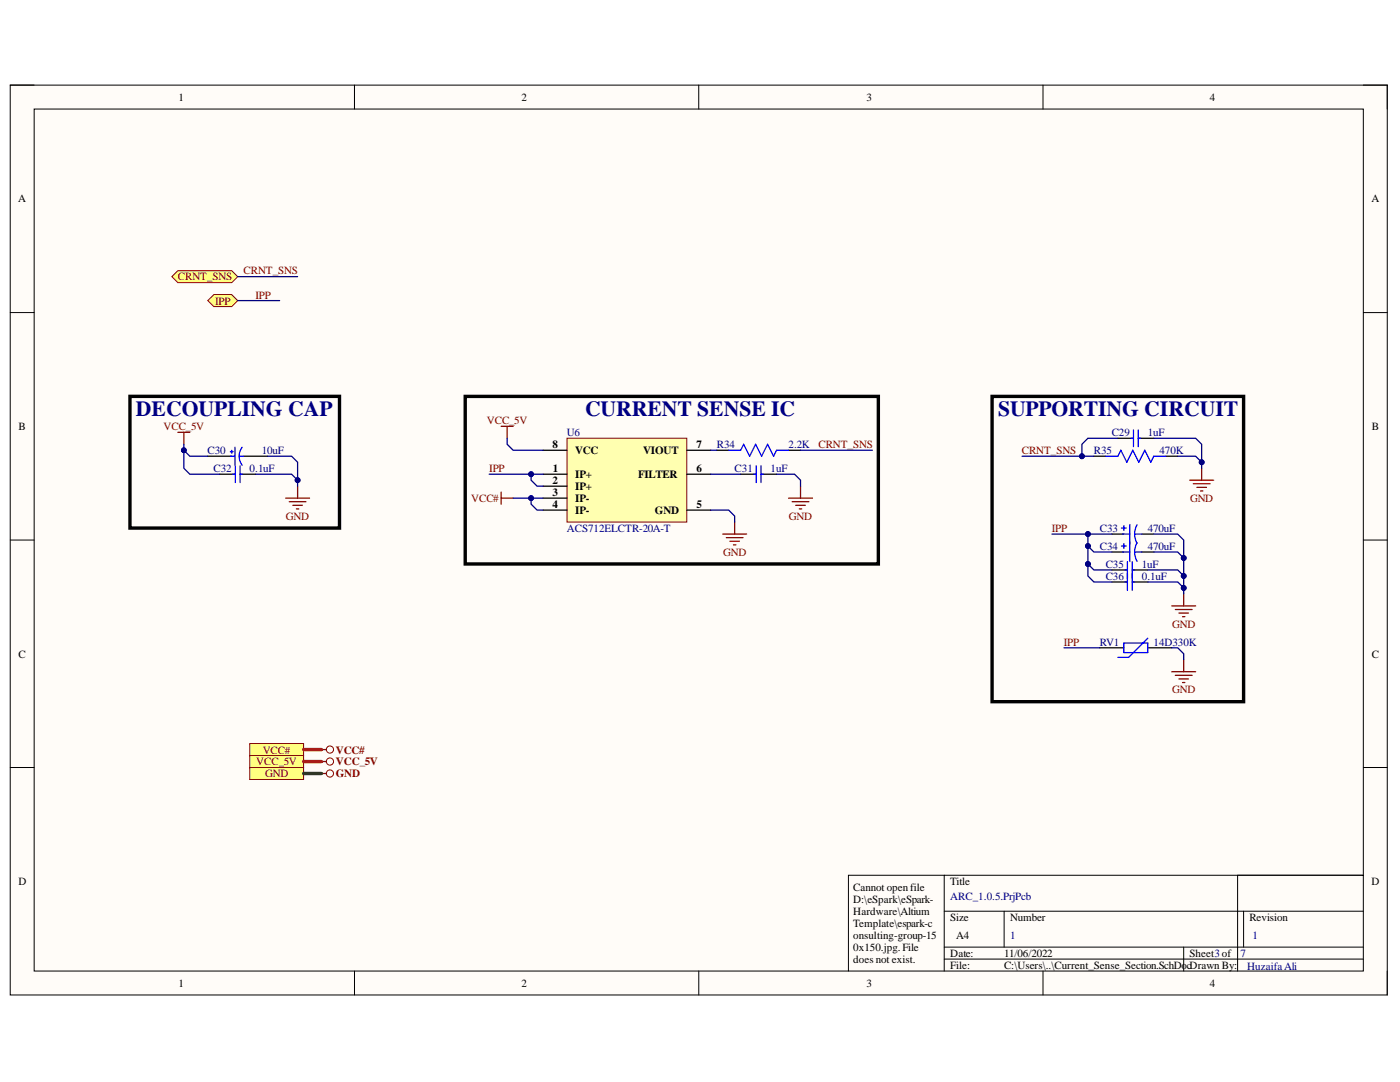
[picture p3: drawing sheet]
<svg xmlns="http://www.w3.org/2000/svg" width="279mm" height="216mm" viewBox="0 0 279 216" stroke-linecap="round" stroke-linejoin="round" font-family="sans-serif">
<path d="M2 17h274.9v181.5h-274.9z" fill-rule="evenodd" fill="#fffcf8"/>
<path d="M2 17h274.9v181.5h-274.9z" fill="none" stroke="#000" stroke-width=".2"/>
<path d="M6.8 21.8h265.3v172h-265.3z" fill-rule="evenodd" fill="#fffcf8"/>
<g fill="none" stroke="#000" stroke-width=".2">
<path d="M2 17h4.8M70.7 17v4.8M139.4 17v4.8M208.2 17v4.8M272.1 17h4.8v4.8M6.8 21.8h265.3v172h-265.3zM2 62.4h4.8M272.1 62.4h4.8M2 107.8h4.8M272.1 107.8h4.8M2 153.1h4.8M272.1 153.1h4.8"/>
<path d="M188.4 174.6v19.2M247 174.6v19.2M272.1 174.6h-102.8v19.2M70.7 193.8v4.7M139.5 193.8v4.7M188.4 181.8h83.7M188.4 189h83.7M188.4 191.4h83.7M200.4 181.8v7.2M208.2 193.8v4.7M236.2 189v4.8M248.2 181.8v7.2"/>
<path d="M276.9 193.8v4.7"/>
</g>
<path d="M113.2 87.5h23.9v16.7h-23.9z" fill-rule="evenodd" fill="#ffffb0"/>
<path d="M113.2 87.5h23.9v16.7h-23.9z" fill="none" stroke="#800000" stroke-width=".2"/>
<g fill="none" stroke="#000" stroke-width=".25">
<path d="M41.5 91h4.7M43.9 94.6h3.1M47.9 94.6h3.1M48.6 91h4.8M108.4 94.6h4.8M108.4 99.4h4.8M108.4 89.8h4.8M108.4 97h4.8M137.1 94.6h4.7M137.1 89.8h4.7M143 89.8h2.4M147.8 94.6h3.1"/>
<path d="M151.9 94.6h3.1M157.4 89.8h2.4M218.3 91h2.4M223.1 87.5h3.1M227.2 87.5h3.1M232.7 91h2.3M108.4 101.8h4.8M137.1 101.8h4.7M221.9 106.6h2.4M221.9 110.1h2.4M221.9 113.7h3.1M221.9 116.1h3.1"/>
<path d="M226 113.7h3.1M226 116.1h3.1M227.9 106.6h2.4M227.9 110.1h2.4M219.5 129.3h4.8M229.1 129.3h4.7"/>
</g>
<g fill="none" stroke="#800000" stroke-width=".25">
<path d="M35.5 86.3h2.4M36.7 86.3v2.3M57 99.4h4.8M59.4 97v2.4M100 85.1h2.4M100 99.4h2.4M100 98.2v2.4M101.2 85.1v2.4M157.4 99.4h4.8M159.8 97v2.4M237.4 95.8h4.8M238.1 96.5h3.4"/>
<path d="M238.9 97.2h1.9M239.6 98h.5M239.8 93.4v2.4M57.7 100.1h3.4M58.4 100.8h1.9M59.2 101.5h.4M144.2 106.6h4.8M144.9 107.3h3.4M145.7 108h1.9M146.4 108.7h.5M146.6 104.2v2.4M158.1 100.1h3.3"/>
<path d="M158.8 100.8h1.9M159.5 101.5h.5M236.2 118.5v2.4M233.8 120.9h4.8M233.8 134h4.8M234.6 121.6h3.3M234.6 134.8h3.3M235.3 122.3h1.9M235.3 135.5h1.9M236 123h.5M236 136.2h.5M236.2 131.6v2.4"/>
</g>
<g fill="none" stroke="#00f" stroke-width=".25">
<path d="M45.9 90.1h.6M46 91h.9M46.2 89.8v.6M46.5 94.6h.5M46.9 89.2v3.6M47 92.9v3.4M47.7 91h.9M47.9 94.6h.5M47.9 92.9v3.4M48.3 89.2a2.98 2.98 0 0 0 0 3.6M145.4 89.8h2.4l.6-1.2 1.2 2.4 1.2-2.4 1.2 2.4 1.2-2.4 1.2 2.4 .6-1.2h2.4M150.4 94.6h.5"/>
<path d="M150.9 92.9v3.4M151.9 92.9v3.4M151.9 94.6h.5M220.7 91h2.4l.6-1.2 1.2 2.4 1.2-2.4 1.2 2.4 1.2-2.4 1.2 2.4 .6-1.2h2.4M225.7 87.5h.5M226.2 85.8v3.3M227.2 85.8v3.3M227.2 87.5h.4M223.8 105.4h1M223.8 109h1M224 106.6h1.5M224 110.1h1.5"/>
<path d="M224.3 104.9v.9M224.3 108.5v.9M224.5 113.7h.5M224.5 116.1h.5M225 112.1v5.7M225.5 104.7v7.4M226 112.1v5.7M226 113.7h.4M226 116.1h.4M226.4 106.6l.2 1.1 .3 .7M226.4 110.1l.1 .8 .4 1.1M226.4 106.6h1.5"/>
<path d="M226.4 110.1h1.5M226.9 104.7l-.3 .7-.2 1.2M226.9 108.3l-.4 1.1-.1 .7M224.3 128.3h4.8v1.9h-4.8zM229.1 127.3l-3.9 3.9h-2.1"/>
</g>
<path d="M34.3 55.2l1.2-1.2h10.7l1.2 1.2-1.2 1.2h-10.7z" fill-rule="evenodd" fill="#ffff80"/>
<path d="M34.3 55.2l1.2-1.2h10.7l1.2 1.2-1.2 1.2h-10.7z" fill="none" stroke="#800000" stroke-width=".2"/>
<path d="M41.5 60l1.2-1.2h3.5l1.2 1.2-1.2 1.2h-3.5z" fill-rule="evenodd" fill="#ffff80"/>
<path d="M41.5 60l1.2-1.2h3.5l1.2 1.2-1.2 1.2h-3.5z" fill="none" stroke="#800000" stroke-width=".2"/>
<path d="M25.9 79.1h41.9v26.3h-41.9zM92.8 79.1h82.5v33.4h-82.5zM198 79.1h50.2v60.9h-50.2z" fill="none" stroke="#000" stroke-width=".68"/>
<path d="M97.6 94.6h10.8M101.2 87.5v1.1l1.2 1.2h6" fill="none" stroke="#000080" stroke-width=".25"/>
<circle cx="106" cy="94.6" r=".48" fill="#000080"/>
<circle cx="106" cy="94.6" r=".48" fill="none" stroke="#000080" stroke-width=".2"/>
<path d="M106 94.6v1.2l1.2 1.2h1.2" fill="none" stroke="#000080" stroke-width=".25"/>
<circle cx="106" cy="94.6" r=".48" fill="#000080"/>
<circle cx="106" cy="94.6" r=".48" fill="none" stroke="#000080" stroke-width=".2"/>
<path d="M106 99.4v1.2l1.2 1.2h1.2M141.8 94.6h6M155 94.6h3.6l1.2 1.2v1.2" fill="none" stroke="#000080" stroke-width=".25"/>
<circle cx="106" cy="99.4" r=".48" fill="#000080"/>
<circle cx="106" cy="99.4" r=".48" fill="none" stroke="#000080" stroke-width=".2"/>
<path d="M102.4 99.4h6" fill="none" stroke="#000080" stroke-width=".25"/>
<circle cx="106" cy="99.4" r=".48" fill="#000080"/>
<circle cx="106" cy="99.4" r=".48" fill="none" stroke="#000080" stroke-width=".2"/>
<path d="M141.8 89.8h1.2M159.8 89.8h14.3M235 91h3.6l1.2 1.2v1.2M141.8 101.8h3.6l1.2 1.2v1.2" fill="none" stroke="#000080" stroke-width=".25"/>
<circle cx="239.8" cy="92.2" r=".48" fill="#000080"/>
<circle cx="239.8" cy="92.2" r=".48" fill="none" stroke="#000080" stroke-width=".2"/>
<path d="M223.1 87.5h-6l-1.2 1.1v2.4" fill="none" stroke="#000080" stroke-width=".25"/>
<circle cx="215.9" cy="91" r=".48" fill="#000080"/>
<circle cx="215.9" cy="91" r=".48" fill="none" stroke="#000080" stroke-width=".2"/>
<path d="M230.3 87.5h8.3l1.2 1.1v3.6" fill="none" stroke="#000080" stroke-width=".25"/>
<circle cx="239.8" cy="92.2" r=".48" fill="#000080"/>
<circle cx="239.8" cy="92.2" r=".48" fill="none" stroke="#000080" stroke-width=".2"/>
<path d="M36.7 88.6v1.2l1.2 1.2h3.6" fill="none" stroke="#000080" stroke-width=".25"/>
<circle cx="36.7" cy="89.8" r=".48" fill="#000080"/>
<circle cx="36.7" cy="89.8" r=".48" fill="none" stroke="#000080" stroke-width=".2"/>
<path d="M36.7 89.8v3.6l1.2 1.2h6" fill="none" stroke="#000080" stroke-width=".25"/>
<circle cx="36.7" cy="89.8" r=".48" fill="#000080"/>
<circle cx="36.7" cy="89.8" r=".48" fill="none" stroke="#000080" stroke-width=".2"/>
<path d="M51 94.6h7.2l1.2 1.2" fill="none" stroke="#000080" stroke-width=".25"/>
<circle cx="59.4" cy="95.8" r=".48" fill="#000080"/>
<circle cx="59.4" cy="95.8" r=".48" fill="none" stroke="#000080" stroke-width=".2"/>
<path d="M53.4 91h4.8l1.2 1.2v4.8" fill="none" stroke="#000080" stroke-width=".25"/>
<circle cx="59.4" cy="95.8" r=".48" fill="#000080"/>
<circle cx="59.4" cy="95.8" r=".48" fill="none" stroke="#000080" stroke-width=".2"/>
<path d="M204 91h14.3" fill="none" stroke="#000080" stroke-width=".25"/>
<circle cx="215.9" cy="91" r=".48" fill="#000080"/>
<circle cx="215.9" cy="91" r=".48" fill="none" stroke="#000080" stroke-width=".2"/>
<path d="M229.1 113.7h5.9l1.2 1.2" fill="none" stroke="#000080" stroke-width=".25"/>
<circle cx="236.2" cy="114.9" r=".48" fill="#000080"/>
<circle cx="236.2" cy="114.9" r=".48" fill="none" stroke="#000080" stroke-width=".2"/>
<path d="M229.1 116.1h5.9l1.2 1.2" fill="none" stroke="#000080" stroke-width=".25"/>
<circle cx="236.2" cy="117.3" r=".48" fill="#000080"/>
<circle cx="236.2" cy="117.3" r=".48" fill="none" stroke="#000080" stroke-width=".2"/>
<path d="M230.3 110.1h4.7l1.2 1.2" fill="none" stroke="#000080" stroke-width=".25"/>
<circle cx="236.2" cy="111.3" r=".48" fill="#000080"/>
<circle cx="236.2" cy="111.3" r=".48" fill="none" stroke="#000080" stroke-width=".2"/>
<path d="M230.3 106.6h4.7l1.2 1.2v10.7" fill="none" stroke="#000080" stroke-width=".25"/>
<circle cx="236.2" cy="117.3" r=".48" fill="#000080"/>
<circle cx="236.2" cy="117.3" r=".48" fill="none" stroke="#000080" stroke-width=".2"/>
<circle cx="236.2" cy="114.9" r=".48" fill="#000080"/>
<circle cx="236.2" cy="114.9" r=".48" fill="none" stroke="#000080" stroke-width=".2"/>
<circle cx="236.2" cy="111.3" r=".48" fill="#000080"/>
<circle cx="236.2" cy="111.3" r=".48" fill="none" stroke="#000080" stroke-width=".2"/>
<path d="M217.1 109v5.9l1.2 1.2h3.6" fill="none" stroke="#000080" stroke-width=".25"/>
<circle cx="217.1" cy="112.5" r=".48" fill="#000080"/>
<circle cx="217.1" cy="112.5" r=".48" fill="none" stroke="#000080" stroke-width=".2"/>
<circle cx="217.1" cy="109" r=".48" fill="#000080"/>
<circle cx="217.1" cy="109" r=".48" fill="none" stroke="#000080" stroke-width=".2"/>
<path d="M217.1 112.5l1.2 1.2h3.6" fill="none" stroke="#000080" stroke-width=".25"/>
<circle cx="217.1" cy="112.5" r=".48" fill="#000080"/>
<circle cx="217.1" cy="112.5" r=".48" fill="none" stroke="#000080" stroke-width=".2"/>
<path d="M217.1 106.6v2.4l1.2 1.1h3.6" fill="none" stroke="#000080" stroke-width=".25"/>
<circle cx="217.1" cy="109" r=".48" fill="#000080"/>
<circle cx="217.1" cy="109" r=".48" fill="none" stroke="#000080" stroke-width=".2"/>
<circle cx="217.1" cy="106.6" r=".48" fill="#000080"/>
<circle cx="217.1" cy="106.6" r=".48" fill="none" stroke="#000080" stroke-width=".2"/>
<path d="M47.4 55.2h12M209.9 106.6h12M212.3 129.3h7.2M233.8 129.3h1.2l1.2 1.2v1.1" fill="none" stroke="#000080" stroke-width=".25"/>
<circle cx="217.1" cy="106.6" r=".48" fill="#000080"/>
<circle cx="217.1" cy="106.6" r=".48" fill="none" stroke="#000080" stroke-width=".2"/>
<path d="M47.4 60h8.4" fill="none" stroke="#000080" stroke-width=".25"/>
<path d="M49.8 153.1h10.8v2.4h-10.8z" fill-rule="evenodd" fill="#ffff80"/>
<g fill="none" stroke="#800000" stroke-width=".2">
<path d="M49.8 153.1h10.8v2.4h-10.8z"/>
<circle cx="65.8" cy="154.3" r=".72"/>
</g>
<path d="M64.2 154.3h.9" fill="none" stroke="#800000" stroke-width=".25"/>
<path d="M49.8 150.8h10.8v2.3h-10.8z" fill-rule="evenodd" fill="#ffff80"/>
<g fill="none" stroke="#800000" stroke-width=".2">
<path d="M49.8 150.8h10.8v2.3h-10.8z"/>
<circle cx="65.8" cy="152" r=".72"/>
</g>
<path d="M64.2 152h.9" fill="none" stroke="#800000" stroke-width=".25"/>
<path d="M60.6 154.3h3.6" fill="none" stroke="#274e13" stroke-width=".68"/>
<path d="M60.6 152h3.6" fill="none" stroke="#f00" stroke-width=".68"/>
<path d="M49.8 148.4h10.8v2.4h-10.8z" fill-rule="evenodd" fill="#ffff80"/>
<g fill="none" stroke="#800000" stroke-width=".2">
<path d="M49.8 148.4h10.8v2.4h-10.8z"/>
<circle cx="65.8" cy="149.6" r=".72"/>
</g>
<path d="M64.2 149.6h.9" fill="none" stroke="#800000" stroke-width=".25"/>
<path d="M60.6 149.6h3.6" fill="none" stroke="#f00" stroke-width=".68"/>
<g font-size="4.3" fill="#000080">
<text x="27.1" y="83">DECOUPLING CAP</text>
<text x="116.8" y="83">CURRENT SENSE IC</text>
<text x="199.2" y="83">SUPPORTING CIRCUIT</text>
</g>
<g font-size="2.2">
<text x="35.6" y="20.1">1</text>
<text x="104.1" y="20.1">2</text>
<text x="172.9" y="20.1">3</text>
<text x="241.5" y="20.1">4</text>
<text x="3.6" y="40.4">A</text>
<text x="273.7" y="40.4">A</text>
<text x="3.7" y="85.8">B</text>
<text x="110.3" y="89.4">8</text>
<text x="139" y="89.4">7</text>
<text x="273.8" y="85.8">B</text>
<text x="110.3" y="94.2">1</text>
<text x="114.8" y="95.4">IP+</text>
<text x="114.8" y="90.6">VCC</text>
<text x="127.3" y="95.4">FILTER</text>
<text x="128.3" y="90.6">VIOUT</text>
<text x="139" y="94.2">6</text>
<text x="110.3" y="99">3</text>
<text x="110.3" y="96.6">2</text>
<text x="110.3" y="101.3">4</text>
<text x="114.8" y="100.2">IP-</text>
<text x="114.8" y="97.8">IP+</text>
<text x="139" y="101.3">5</text>
<text x="114.8" y="102.5">IP-</text>
<text x="130.7" y="102.5">GND</text>
<text x="3.7" y="131.3">C</text>
<text x="273.8" y="131.3">C</text>
<text x="3.7" y="176.6">D</text>
<text x="170.3" y="177.8">Cannot openfile</text>
<text x="189.6" y="176.6">Title</text>
<text x="273.7" y="176.6">D</text>
<text x="170.3" y="180.2">D:\eSpark\eSpark-</text>
<text x="170.3" y="182.6">Hardware\Altium</text>
<text x="170.3" y="184.9">Template\espark-c</text>
<text x="189.6" y="183.7">Size</text>
<text x="201.6" y="183.7">Number</text>
<text x="249.3" y="183.7">Revision</text>
<text x="170.3" y="187.4">onsulting-group-15</text>
<text x="170.3" y="189.7">0x150.jpg.File</text>
<text x="189.6" y="190.9">Date:</text>
<text x="190.8" y="187.4">A4</text>
<text x="200.4" y="190.9">11/06/2022</text>
<text x="237.4" y="190.9">Sheet3of</text>
<text x="35.6" y="196.9">1</text>
<text x="104.1" y="196.9">2</text>
<text x="170.3" y="192.1">does not exist.</text>
<text x="172.9" y="196.9">3</text>
<text x="189.6" y="193.3">File:</text>
<text x="200.4" y="193.3">C:\Users\..\Current_Sense_Section.SchDocDrawn By:</text>
<text x="241.5" y="196.9">4</text>
</g>
<g font-size="2.2" fill="#800000">
<text x="35.5" y="55.9">CRNT_SNS</text>
<text x="48.6" y="54.8">CRNT_SNS</text>
<text x="51" y="59.6">IPP</text>
<text x="43" y="60.8">IPP</text>
<text x="32.6" y="85.8">VCC_5V</text>
<text x="97.1" y="84.6">VCC_5V</text>
<text x="163.4" y="89.4">CRNT_SNS</text>
<text x="97.7" y="94.2">IPP</text>
<text x="203.9" y="90.6">CRNT_SNS</text>
<text x="94" y="100.2">VCC#</text>
<text x="237.5" y="100.2">GND</text>
<text x="57.1" y="103.7">GND</text>
<text x="157.4" y="103.7">GND</text>
<text x="209.9" y="106.2">IPP</text>
<text x="144.3" y="110.9">GND</text>
<text x="233.9" y="125.3">GND</text>
<text x="212.3" y="128.8">IPP</text>
<text x="233.9" y="138.4">GND</text>
<text x="51.2" y="152.7">VCC_5V</text>
<text x="52.4" y="150.4">VCC#</text>
<text x="52.9" y="155.1">GND</text>
<text x="67" y="155.1">GND</text>
<text x="67" y="152.7">VCC_5V</text>
<text x="67" y="150.4">VCC#</text>
</g>
<g font-size="2.2" fill="#000080">
<text x="113.1" y="87.1">U6</text>
<text x="143.1" y="89.4">R34</text>
<text x="157.3" y="89.4">2.2K</text>
<text x="221.9" y="87.1">C29</text>
<text x="229" y="87.1">1uF</text>
<text x="41.4" y="90.6">C30</text>
<text x="42.6" y="94.2">C32</text>
<text x="49.8" y="94.2">0.1uF</text>
<text x="52.3" y="90.6">10uF</text>
<text x="146.6" y="94.2">C31</text>
<text x="153.8" y="94.2">1uF</text>
<text x="218.3" y="90.6">R35</text>
<text x="231.4" y="90.6">470K</text>
<text x="113.1" y="106.2">ACS712ELCTR-20A-T</text>
<text x="219.5" y="106.2">C33</text>
<text x="229" y="106.2">470uF</text>
<text x="219.5" y="109.7">C34</text>
<text x="220.7" y="113.3">C35</text>
<text x="227.9" y="113.3">1uF</text>
<text x="229" y="109.7">470uF</text>
<text x="220.7" y="115.7">C36</text>
<text x="227.9" y="115.7">0.1uF</text>
<text x="219.5" y="128.8">RV1</text>
<text x="230.2" y="128.8">14D330K</text>
<text x="189.6" y="179.6">ARC_1.0.5.PrjPcb</text>
<text x="201.6" y="187.4">1</text>
<text x="247.6" y="190.9">7</text>
<text x="249.9" y="187.4">1</text>
<text x="248.9" y="193.5">Huzaifa Ali</text>
</g>
</svg>
